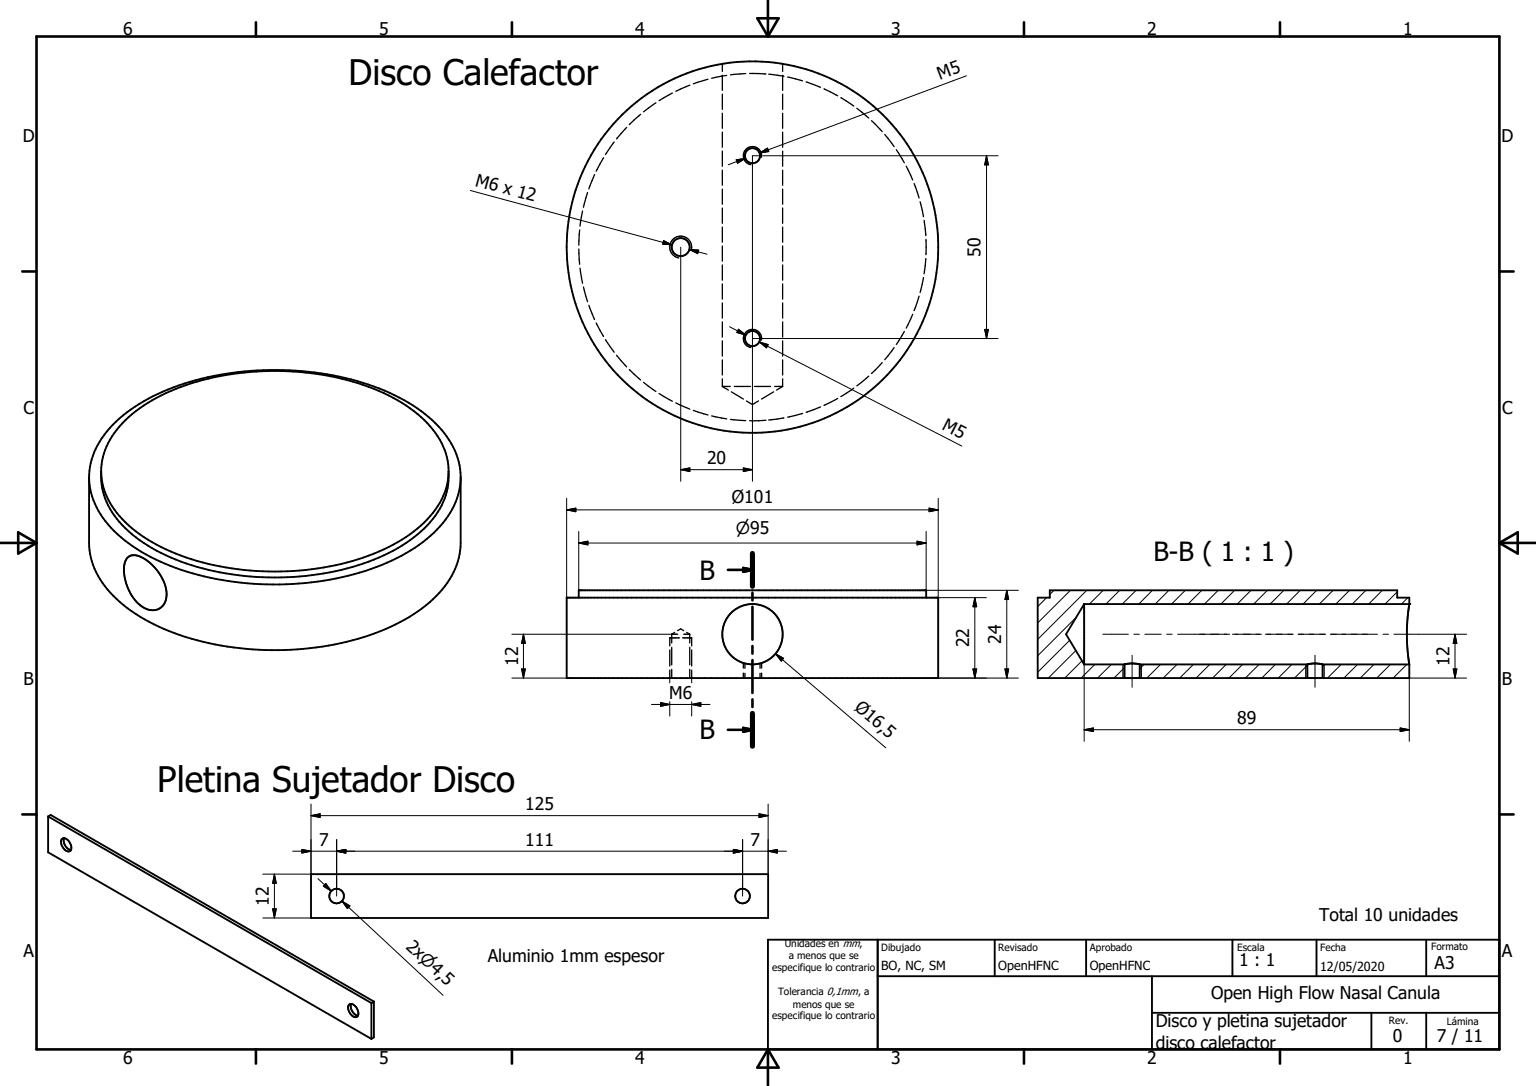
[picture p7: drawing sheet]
<svg xmlns="http://www.w3.org/2000/svg" width="420mm" height="297mm" viewBox="0 0 420 297" stroke-linecap="round" stroke-linejoin="round" font-family="sans-serif">
<g fill="none" stroke="#000" stroke-width=".27">
<path d="M264.3 20.7l-56.6 21.2M128.6 52.1l55.1 14.9M201.3 43.7l2.5-.4-2.2 1.4zM203.8 43.3l-4.7 1.8M207.7 41.9l2.2-1.4 .3 1zM208.1 42.6h-2.4v89M208.6 42.6h64.3M210 41l-2.3 .9M269.7 42.6v50M269.7 42.6l.6 2.5h-1.1zM181.3 66.3l2.4 .7M181.5 65.8l2.2 1.2-2.5-.2z"/>
<path d="M186.1 67.6v64M188.5 68.2l4.8 1.3M188.5 68.2l2.5 .2-.2 1zM199.5 89.4l4.4 2.2M201.9 90l2 1.6-2.4-.7zM205.7 92.6h67.2M207.6 93.5l2.2 1.2M207.6 93.5l2.4 .7-.4 .9zM207.6 93.5l55.4 28.5M269.2 90.1h1.1l-.6 2.5zM154.9 139.4h101.6M154.9 139.4l2.6-.4v1z"/>
<path d="M154.9 136.3v49.1h-14.9M186.1 128.4h19.6M186.1 128.4l2.5-.4v1zM203.3 128l2.4 .4-2.4 .6zM254.1 139l2.4 .4-2.4 .6zM256.5 136.3v49.1h22M158.2 148.5h95M158.2 148.5l2.6-.5v1zM158.2 145.3v16.1M250.7 148l2.5 .5-2.5 .5zM253.2 145.3v16.1h25.3M140 173.5h43.7"/>
<path d="M143.1 173.5l.5 2.5h-1zM143.1 173.5v11.9M212 178.8l30.2 25.7M212 178.8l2.2 1.2-.6 .8zM256.5 163.5h13.2M266.5 163.5v21.9M266.5 163.5l.6 2.4h-1.1zM275.3 161.4v24M275.3 161.4l.5 2.6h-1zM286.2 163.5l-2.5 2.4M288.2 161.4l-1.2 1.2M292.5 175.1l-8.8 8.8"/>
<path d="M292.7 161.4l-9 9M294.2 177.9l-7.6 7.5M294.3 168.8l-10.6 10.6M297.2 161.4l-13.5 13.5M301.5 173.5h7M301.6 161.4l-3.7 3.8M306.1 161.4l-3.7 3.8M309.5 179.2v8.8M310 173.5h1.5M310.6 161.4l-3.7 3.8M313 173.5h4.5M315.1 161.4l-3.7 3.8"/>
<path d="M319 173.5h1.5M319.6 161.4l-3.7 3.8M322 173.5h14.2M324.1 161.4l-3.8 3.8M328.6 161.4l-3.8 3.8M333.1 161.4l-3.8 3.8M337 173.5h7.9M337.6 161.4l-3.8 3.8M342.1 161.4l-3.8 3.8M346 173.5h7.6M346.6 161.4l-3.8 3.8M351.1 161.4l-3.8 3.8"/>
<path d="M354.9 173.5h7.5M355.5 161.4l-3.7 3.8M359.6 179.2v8.8M360 161.4l-3.7 3.8M363.8 173.5h12.9M364.5 161.4l-3.7 3.8M369 161.4l-3.7 3.8M373.5 161.4l-3.8 3.8M378 161.4l-3.8 3.8M378.2 173.5h1.5M381.2 173.5h19.8M382 161.9l-3.3 3.3"/>
<path d="M385 163.5l-1.8 1.7M397.8 173.5v11.9M397.8 173.5l.5 2.5h-.9zM142.6 183h1l-.5 2.4zM178.1 192.7h16M180.6 192.2l2.5 .5-2.5 .5zM183.1 185.4v1.3M183.1 191.9v3.9M189.1 192.7l2.5-.5v1zM189.1 185.4v1.3M189.1 191.9v3.9M266 183h1.1l-.6 2.4z"/>
<path d="M274.8 183h1l-.5 2.4zM295.9 180.7l-4.8 4.7M296.4 199.6h88.9M296.4 199.6l2.6-.5v1zM296.4 181.7v21M299.4 181.7l-3.8 3.7M303.9 181.7l-3.8 3.7M307.5 182.6l-2.9 2.8M312.8 181.7l-1.2 1.2M317.3 181.7l-3.7 3.7M321.8 181.7l-3.7 3.7M326.3 181.7l-3.7 3.7"/>
<path d="M330.8 181.7l-3.8 3.7M335.3 181.7l-3.8 3.7M339.8 181.7l-3.8 3.7M344.3 181.7l-3.8 3.7M348.7 181.7l-3.7 3.7M353.2 181.7l-3.7 3.7M357.5 181.9l-3.5 3.5M362.2 181.7l-.6 .6M366.7 181.7l-3.7 3.7M371.2 181.7l-3.7 3.7M375.7 181.7l-3.8 3.7M380.2 181.7l-3.8 3.7"/>
<path d="M382.9 199.1l2.4 .5-2.4 .5zM384.7 181.7l-3.8 3.7M397.4 183h.9l-.5 2.4zM401 185.4h-15.7v17.3M85 219.9v19.2h-13.1M210 219.9v19.2M75 239.1v12M75 239.1l.5 2.5h-1zM80 232.8h135M82.5 232.3l2.5 .5-2.5 .5zM85 223.1h125M85 223.1l2.5-.5v1z"/>
<path d="M92 232.8l2.5-.5v1zM92 229.6v15.5M200.5 232.3l2.5 .5-2.5 .5zM203 229.6v15.5M207.5 222.6l2.5 .5-2.5 .5zM210 232.8l2.5-.5v1zM71.9 251.1h13.1M74.5 248.6h1l-.5 2.5zM86.9 240.3l3.7 3.4M89.1 241.6l1.5 2.1-2.2-1.3zM93.5 246.4l1.8 1.7M93.5 246.4l2.2 1.4-.7 .7z"/>
<path d="M93.5 246.4l27.7 25.8"/>
</g>
<g fill="none" stroke="#000" stroke-width=".51">
<path d="M24.4 130.5v18a21.7 21.7 0 0 0 8.5 16.2 57.4 57.4 0 0 0 27.6 11.9 81.8 81.8 0 0 0 46.3-5.2 35.8 35.8 0 0 0 16.7-13.9 18.6 18.6 0 0 0 2.5-9v-18.2a21.8 21.8 0 0 0-8.8-16.2 57.8 57.8 0 0 0-27.8-11.7 80.6 80.6 0 0 0-47.6 6 33.4 33.4 0 0 0-15.6 14.4 18.4 18.4 0 0 0 3.4 20.7 45.8 45.8 0 0 0 21.6 12.9 82.7 82.7 0 0 0 54.6-2.5 36.3 36.3 0 0 0 17.9-14.7 19.2 19.2 0 0 0 2.3-7.9M27.7 128.9a20.5 20.5 0 0 0 8.4 17.3 56.7 56.7 0 0 0 29 11.1 74.6 74.6 0 0 0 41.2-6.1 31.8 31.8 0 0 0 14.5-12.9 18 18 0 0 0 1.9-9.4M27.7 128.9a20.3 20.3 0 0 0 7.5 14.8 54.6 54.6 0 0 0 28.2 11.8 75.1 75.1 0 0 0 42.9-5.9 30.9 30.9 0 0 0 14.9-13.9l1.2-3.9 .3-2.9M27.7 128.9a20.3 20.3 0 0 1 7.5-14.9 50.9 50.9 0 0 1 23.4-10.8 75.4 75.4 0 0 1 47.7 5 30.9 30.9 0 0 1 14.9 13.9l1.2 3.9 .3 2.9M34.9 152.5a3.7 3.7 0 0 1 4.6 .4 12.7 12.7 0 0 1 6 9.9 4 4 0 0 1-2.2 3.8 4 4 0 0 1-4.3-.6 12.7 12.7 0 0 1-4.8-12.3zM154.9 163.5h101.6v21.9h-101.6zM158.2 163.5v-2.1h95v2.1M283.7 163.5h3.3v-2.1h95v2.1h3.3l-.6 8.8 .1 5 .5 4.3v3.8h-101.6zM296.4 165.2h88.9M296.4 165.2l-4.9 8.3 4.9 8.2M296.4 165.2v16.5M296.4 181.7h11.2l1.7-.3 2.2 .3h46.1l2.1-.3 1.8 .3h23.8"/>
<path d="M307.5 181.7v3.7M311.6 181.7v3.7M357.5 181.7v3.7M357.5 181.7h.1M361.6 181.7v3.7M13.2 223.3l.7-.4 88.3 51M13.2 223.3l88.3 51M13.2 223.3v9.8l88.3 51M16.9 229.5a1.22 1.22 0 0 1 1.9 .6 1.91 1.91 0 0 1 .2 2.7 2.5 2.5 0 0 1-2.1-3.3zM17.5 229.2a2.69 2.69 0 0 0 1.9 3.3M85 239.1h125v12h-125zM210 257h200v30h-200z"/>
<path d="M240 257v30M272 257v10M297 257v10M337 257v10M360 257v10M390 257v10M95.5 274.7a1.81 1.81 0 0 1 2.3 1.6 1.15 1.15 0 0 1 .3 1.2 1.15 1.15 0 0 1-1 .7 2.55 2.55 0 0 1-1.6-3.5zM96 274.6a2.69 2.69 0 0 0 1.9 3.2M101.5 274.3v9.8M102.2 273.9l-.7 .4M102.2 273.9v9.8l-.7 .4M240 267h170"/>
<path d="M315 277h95M315 267v20M375 277v10M390 277v10"/>
<circle cx="205.7" cy="42.6" r="2.07"/>
<circle cx="186.1" cy="67.6" r="2.46"/>
<circle cx="205.7" cy="67.6" r="50.8"/>
<circle cx="205.8" cy="92.6" r="2.07"/>
<circle cx="205.7" cy="173.5" r="8.2"/>
<circle cx="92" cy="245.1" r="2"/>
<circle cx="203" cy="245.1" r="2"/>
</g>
<g fill="none" stroke="#000" stroke-width=".36">
<path d="M197.5 17.4v2.1M214 17.4v2.1M167.9 38.8l-2.3 3.5M171.3 34.8l-2.7 3.2M175.2 31.3l-3.1 2.8M179.3 28.1l-3.3 2.5M183.8 25.5l-3.6 2M188.6 23.3l-3.8 1.7M193.6 21.7l-4 1.2M197.5 20.6v4.1M197.5 25.8v4.1M197.5 31v4.1"/>
<path d="M197.5 36.1v4.2M198.7 20.6l-4.1 .8M203.9 20.1l-4.2 .4M205 20.1l4.1 .1M210.2 20.3l4.1 .6M214 20.6v4.1M214 25.8v4.1M214 31v4.1M214 36.1v4.2M215.4 21.1l4 1M220.4 22.4l4 1.5M225.3 24.3l3.7 1.9"/>
<path d="M229.9 26.7l3.5 2.3M234.3 29.6l3.2 2.7M238.3 33l2.9 3M241.9 36.8l2.6 3.3M159.3 57.7l-.7 4.1M160.7 52.7l-1.2 4M162.6 47.8l-1.6 3.9M165 43.2l-2 3.6M197.5 41.3v4.2M197.5 46.5v4.2M197.5 51.7v4.2M197.5 56.9v4.2"/>
<path d="M208.2 43a2.5 2.5 0 0 0-2-2.9 2.5 2.5 0 0 0-2.9 2 2.5 2.5 0 0 0 2 2.9M214 41.3v4.2M214 46.5v4.2M214 51.7v4.2M214 56.9v4.2M245.1 40.9l2.2 3.6M247.8 45.4l1.8 3.8M249.9 50.2l1.4 4M251.6 55.2l.9 4.1M158.3 68.1l.2 4.2M158.5 62.9l-.2 4.2M158.6 73.3l.7 4.2"/>
<path d="M159.5 78.5l1.2 4M189.1 68.1a3 3 0 0 0-2.5-3.5 3 3 0 0 0-3.4 2.5 3 3 0 0 0 2.4 3.4M197.5 62.1v4.1M197.5 67.3v4.1M197.5 72.5v4.1M197.5 77.6v4.2M214 62.1v4.1M214 67.3v4.1M214 72.5v4.1M214 77.6v4.2M252.5 75.9l-.9 4.1M252.7 60.3l.4 4.1"/>
<path d="M253.1 70.7l-.4 4.2M253.2 65.5v4.2M161 83.5l1.5 3.8M162.5 87.3l.1 .1M163 88.3l2 3.7M165.6 92.9l2.3 3.4M168.6 97.2l2.7 3.1M197.5 82.9v4.1M197.5 88v4.2M197.5 93.2v4.2M197.5 98.4v4.2M208.2 93a2.5 2.5 0 0 0-2-2.9 2.5 2.5 0 0 0-2.9 2.1 2.5 2.5 0 0 0 2 2.8"/>
<path d="M214 82.9v4.1M214 88v4.2M214 93.2v4.2M214 98.4v4.2M241.2 99.2l-2.9 3M244.5 95.1l-2.6 3.3M247.3 90.7l-2.2 3.5M249.6 86l-1.8 3.7M251.3 81l-1.4 4M172.1 101.1l3.1 2.8M176 104.6l3.3 2.5M180.2 107.6l3.6 2.1"/>
<path d="M184.8 110.2l3.8 1.7M189.6 112.2l4 1.3M194.6 113.7l4.1 .9M197.5 105.7h2.2M197.5 105.7l1.7 1M197.5 103.6v2.1M199.7 114.7l4.2 .3M200 107.2l3.3 1.9M200.8 105.7h4.4M204.1 109.7l1.6 .9 1.7-.9M206.3 105.7h4.4M209.1 115l-4.1 .1"/>
<path d="M211.5 107.2l-3.3 1.9M211.8 105.7h2.2M214 105.7l-1.7 1M214 103.6v2.1M214.3 114.3l-4.1 .6M219.4 113.1l-4 1M224.4 111.3l-4 1.5M229 109l-3.7 1.9M233.4 106.1l-3.5 2.4M237.5 102.9l-3.2 2.6M183.1 177.8v4.3M183.7 173.5h1.6"/>
<path d="M183.7 173.5v2.3M183.7 177v4.8M184.5 173l-.8 .5M185.3 172.5l.8-.5 .8 .5M185.5 174.5h-2.4v2.2M186.7 174.5h2.4v2.2M186.9 173.5h1.7M187.8 173l.8 .5M188.6 173.5v2.3M188.6 177v4.8M189.1 177.8v4.3M183.1 183.3v2.1"/>
<path d="M183.7 183.1v2.3M188.6 183.1v2.3M189.1 183.3v2.1M203.3 181.3v1.4M203.3 184.1v1.3M203.7 181.4v1.4M203.7 184.1v1.3M207.8 181.4v1.4M207.8 184.1v1.3M208.3 181.3v1.4M208.3 184.1v1.3M307.1 181.7v3.7"/>
<path d="M312.1 181.7v3.7M357 181.7v3.7M362.1 181.7v3.7"/>
</g>
<g fill="#000">
<circle cx="209.1" cy="20.2" r=".18"/>
<circle cx="209.1" cy="115" r=".18"/>
<circle cx="185.5" cy="174.5" r=".18"/>
<circle cx="385.3" cy="165.2" r=".25"/>
</g>
<g fill="none" stroke="#000" stroke-width=".71">
<path d="M10 10h400v277h-400zM70 6.1v3.9M140 6.1v3.9M207.1 5h5.8l-2.9 5zM210 0v10M280 6.1v3.9M350 6.1v3.9M6.1 74.2h3.9M410 74.2h3.9M0 148.5h10M5 145.6l5 2.9-5 2.9zM199 155.9h6.7"/>
<path d="M203.3 155.4l2.4 .5-2.4 .5zM205.7 151.4v9M410 148.5h10M410 148.5l5-2.9v5.8zM205.7 162.1v2.1M205.7 165.9v9M205.7 176.7v2.1M199 199.6h6.7M203.3 199.1l2.4 .5-2.4 .5zM205.7 180.5v9M205.7 191.3v2M205.7 195.1v9"/>
<path d="M6.1 222.7h3.9M410 222.7h3.9M70 287v3.9M140 287v3.9M210 287v10M210 287l2.9 5h-5.8zM280 287v3.9M350 287v3.9"/>
</g>
<path d="M205.7 151.4v9M205.7 195.1v9" fill="none" stroke="#000" stroke-width="1.4"/>
<path d="M203.3 155.4l2.4 .5-2.4 .5zM203.3 199.1l2.4 .5-2.4 .5z" fill="#000" stroke="#000" stroke-width=".71"/>
<g fill="#000" stroke="#000" stroke-width=".27">
<path d="M201.3 43.7l2.5-.4-2.2 1.4zM207.7 41.9l2.2-1.4 .3 1zM269.7 42.6l.6 2.5h-1.1zM181.5 65.8l2.2 1.2-2.5-.2zM188.5 68.2l2.5 .2-.2 1zM201.9 90l2 1.6-2.4-.7zM207.6 93.5l2.4 .7-.4 .9zM269.2 90.1h1.1l-.6 2.5zM155 139.4l2.5-.4v1zM186.1 128.4l2.5-.4v1zM203.3 128l2.4 .4-2.4 .6zM254.1 139l2.4 .4-2.4 .6z"/>
<path d="M158.2 148.5l2.6-.5v1zM250.7 148l2.5 .5-2.5 .5zM143.1 173.5l.5 2.5h-1zM266.5 163.5l.6 2.4h-1.1zM275.3 161.4l.5 2.6h-1zM397.8 173.5l.5 2.5h-.9zM142.6 183h1l-.5 2.4zM180.6 192.2l2.5 .5-2.5 .5zM189.1 192.7l2.5-.5v1zM212 178.8l2.2 1.2-.6 .8zM266 183h1.1l-.6 2.4zM274.8 183h1l-.5 2.4z"/>
<path d="M296.4 199.6l2.6-.5v1zM397.4 183h.9l-.5 2.4zM382.9 199.1l2.4 .5-2.4 .5zM82.5 232.3l2.5 .5-2.5 .5zM85 223.1l2.5-.5v1zM92 232.8l2.5-.5v1zM200.5 232.3l2.5 .5-2.5 .5zM207.5 222.6l2.5 .5-2.5 .5zM210 232.8l2.5-.5v1zM74.5 248.6h1l-.5 2.5zM75 239.1l.5 2.5h-1zM89.1 241.6l1.5 2.1-2.2-1.3z"/>
<path d="M93.5 246.4l2.2 1.4-.7 .7z"/>
</g>
<g font-size="9.6">
<text x="95.3" y="23.2">Disco Calefactor</text>
<text x="43" y="216.7">Pletina Sujetador Disco</text>
</g>
<g font-size="7.2">
<text x="315.4" y="153.5">B-B ( 1 : 1 )</text>
<text x="191.3" y="158.5">B</text>
<text x="191.3" y="202.2">B</text>
</g>
<g font-size="4.8">
<text x="33.7" y="9.6">6</text>
<text x="103.7" y="9.6">5</text>
<text x="173.7" y="9.6">4</text>
<text x="243.7" y="9.6">3</text>
<text x="313.6" y="9.6">2</text>
<text x="383.6" y="9.6">1</text>
<text x="257" y="21.8" transform="rotate(-20 257 21.8)">M5</text>
<text x="6.2" y="38.9">D</text>
<text x="410.5" y="38.9">D</text>
<text x="129.8" y="50.8" transform="rotate(15 129.8 50.8)">M6 x 12</text>
<text x="268.1" y="70.2" transform="rotate(-90 268.1 70.2)">50</text>
<text x="6.4" y="113.1">C</text>
<text x="410.7" y="113.1">C</text>
<text x="257.4" y="117.3" transform="rotate(27 257.4 117.3)">M5</text>
<text x="193.3" y="126.9">20</text>
<text x="200.1" y="137.7">Ø101</text>
<text x="265" y="177.1" transform="rotate(-90 265 177.1)">22</text>
<text x="273.7" y="176.1" transform="rotate(-90 273.7 176.1)">24</text>
<text x="141.6" y="182.1" transform="rotate(-90 141.6 182.1)">12</text>
<text x="396.3" y="182.1" transform="rotate(-90 396.3 182.1)">12</text>
<text x="6.4" y="187.4">B</text>
<text x="183" y="191.1">M6</text>
<text x="410.7" y="187.4">B</text>
<text x="233.5" y="193.9" transform="rotate(40 233.5 193.9)">Ø16,5</text>
<text x="338.2" y="198">89</text>
<text x="143.6" y="221.4">125</text>
<text x="87.2" y="231.3">7</text>
<text x="143.6" y="231.3">111</text>
<text x="205.2" y="231.3">7</text>
<text x="73.5" y="247.7" transform="rotate(-90 73.5 247.7)">12</text>
<text x="360.7" y="252">Total 10 unidades</text>
<text x="6.4" y="261.6">A</text>
<text x="110.8" y="259.2" transform="rotate(43 110.8 259.2)">2xn4,5</text>
<text x="133.3" y="263.1">Aluminio 1mm espesor</text>
<text x="410.6" y="261.6">A</text>
<text x="338.8" y="264.2">1 : 1</text>
<text x="392.3" y="265">A3</text>
<text x="331.1" y="273.3">Open High Flow Nasal Canula</text>
<text x="316" y="281">Disco y pletina sujetador</text>
<text x="316" y="286.8">disco calefactor</text>
<text x="380.9" y="284.9">0</text>
<text x="392.9" y="284.9">7 / 11</text>
<text x="33.7" y="290.9">6</text>
<text x="103.7" y="290.9">5</text>
<text x="173.7" y="290.9">4</text>
<text x="243.7" y="290.9">3</text>
<text x="313.6" y="290.9">2</text>
<text x="383.6" y="290.9">1</text>
</g>
<text font-size="4.6" x="201.2" y="146.1">n95</text>
<g font-size="3.4">
<text x="241" y="265.3">BO, NC, SM</text>
<text x="273" y="265.3">OpenHFNC</text>
<text x="298" y="265.3">OpenHFNC</text>
<text x="361" y="265.4">12/05/2020</text>
</g>
<g font-size="2.7">
<text x="214.6" y="259.1">Unidades en mm,</text>
<text x="215.6" y="262.4">a menos que se</text>
<text x="241" y="260.1">Dibujado</text>
<text x="273" y="260.1">Revisado</text>
<text x="298" y="260.1">Aprobado</text>
<text x="338.2" y="260">Escala</text>
<text x="361" y="260.1">Fecha</text>
<text x="391.3" y="259.9">Formato</text>
<text x="211.2" y="265.7">especifique lo contrario</text>
<text x="212.8" y="272.2">Tolerancia 0,1mm, a</text>
<text x="216.8" y="275.5">menos que se</text>
<text x="211.2" y="278.8">especifique lo contrario</text>
<text x="379.8" y="280">Rev.</text>
<text x="395.6" y="280.2">Lámina</text>
</g>
</svg>
